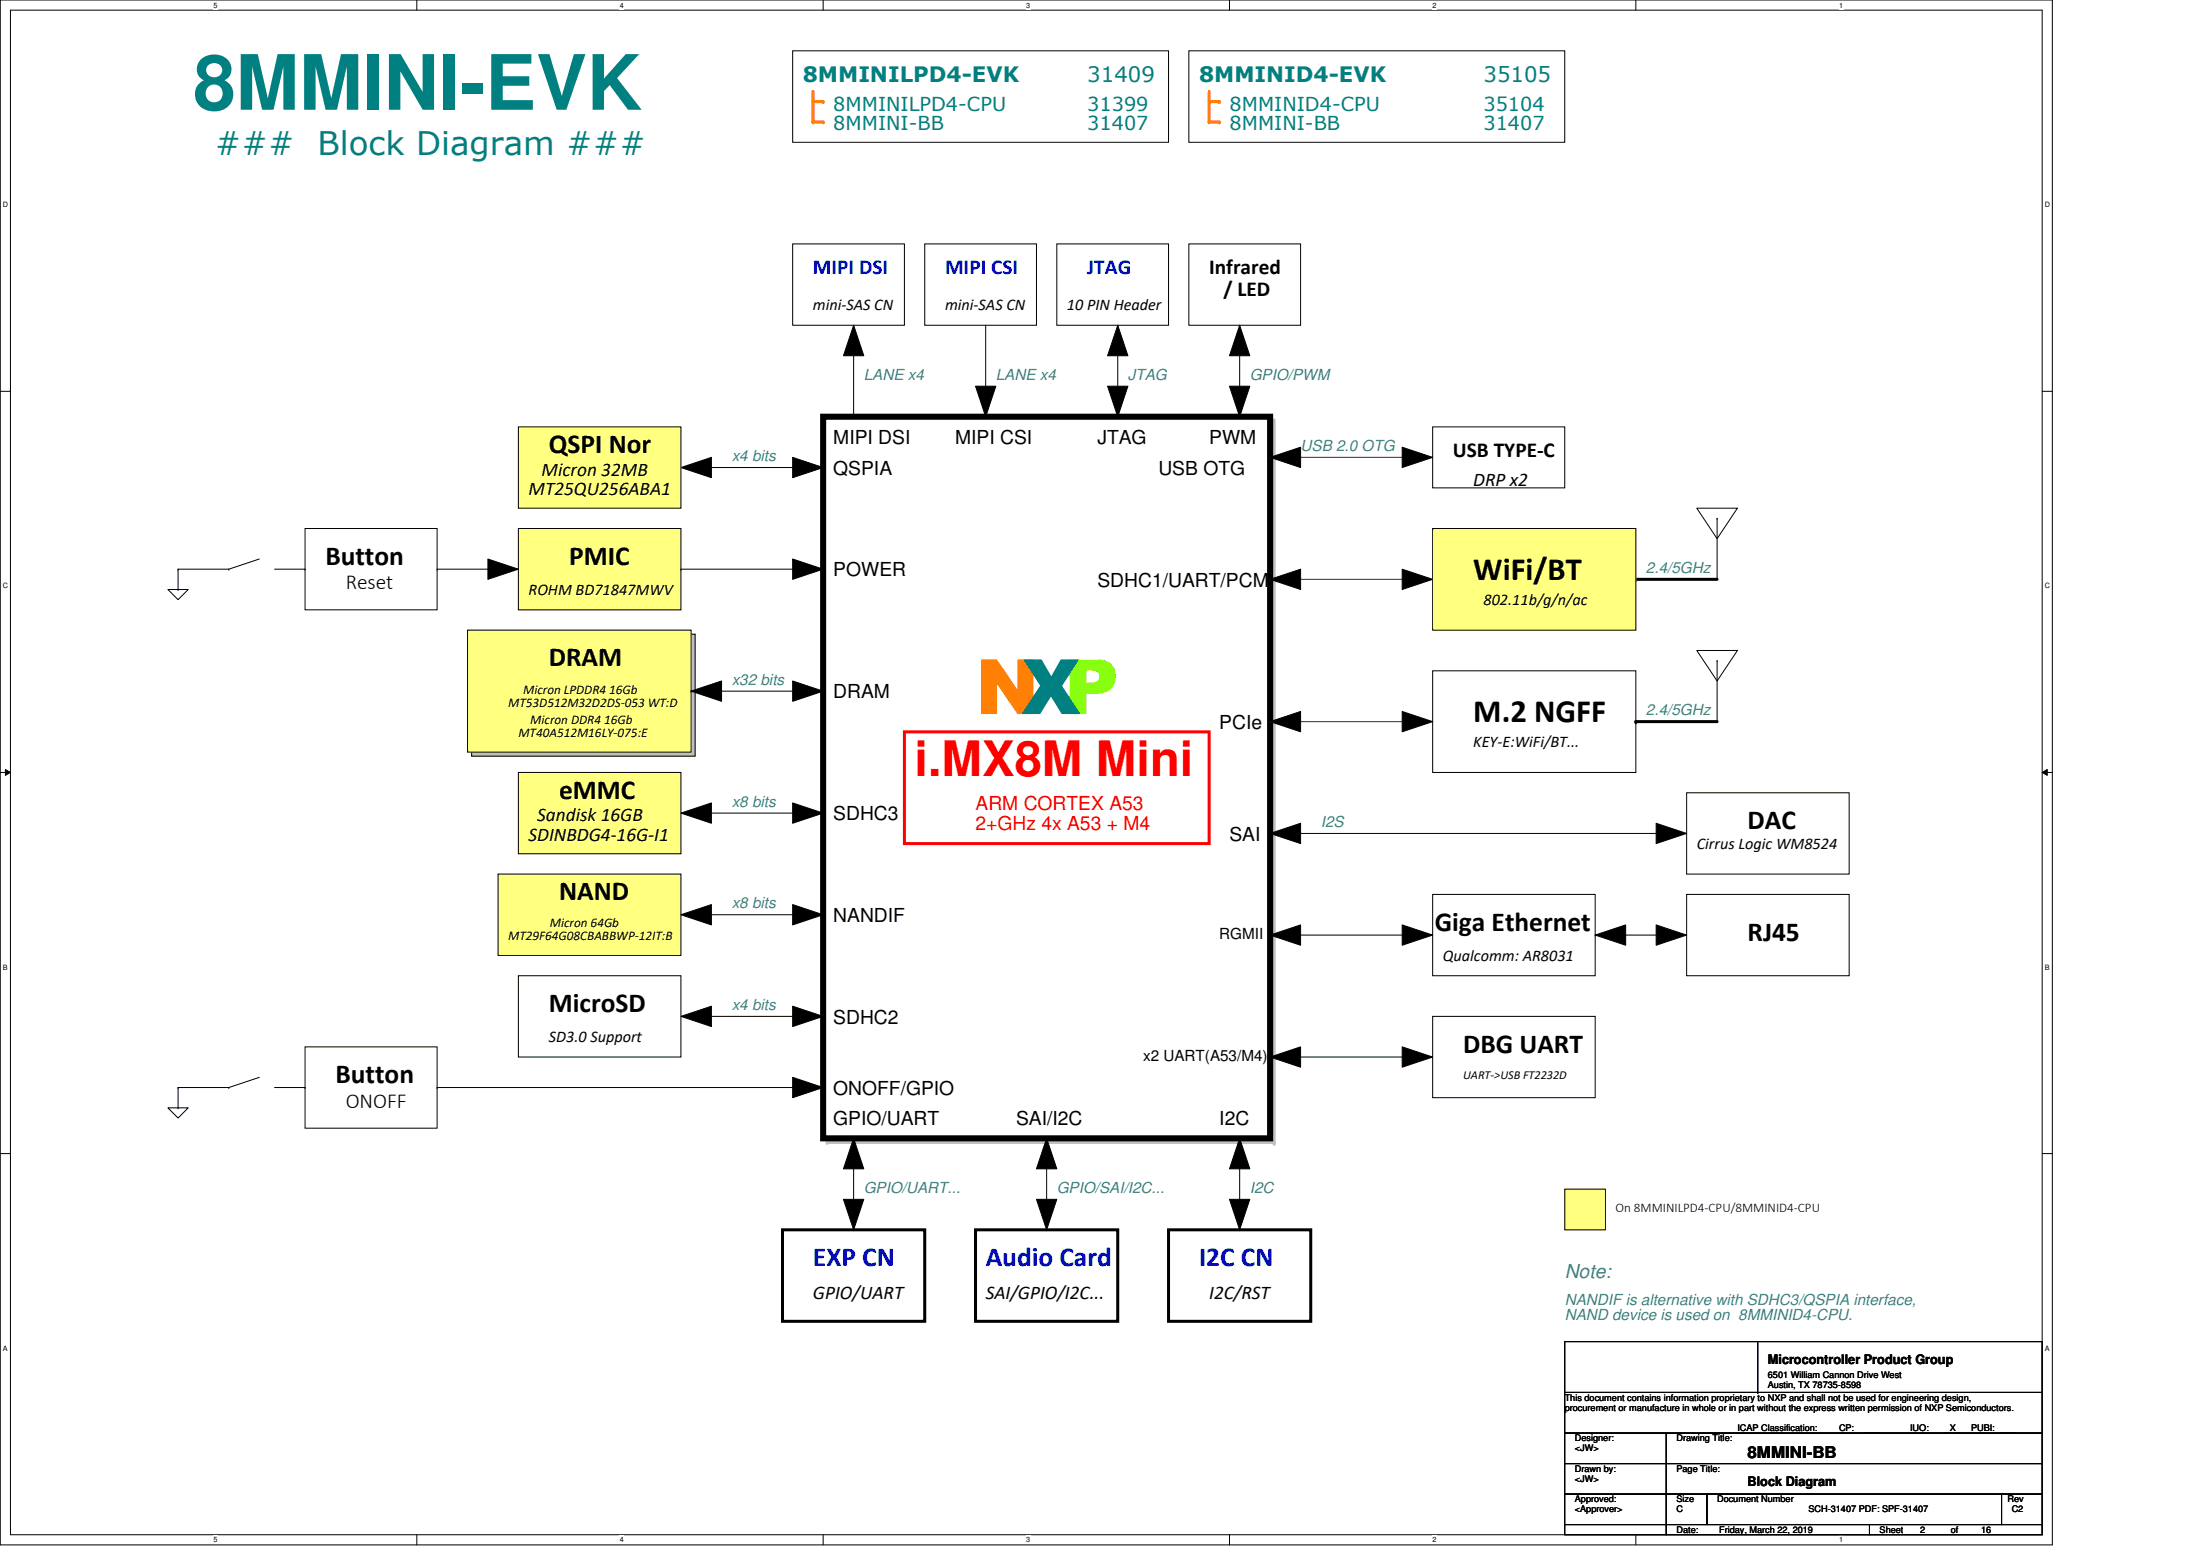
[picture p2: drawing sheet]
<svg xmlns="http://www.w3.org/2000/svg" width="297mm" height="210mm" viewBox="0 0 297 210" stroke-linecap="round" stroke-linejoin="round" font-family="sans-serif">
<path d="M0 0h277.1v208.5h-277.1zM1.4 1.4h274.3v205.7h-274.3z" fill="none" stroke="#000" stroke-width=".14"/>
<g fill="#fff">
<path d="M28.8 .1h.6v1.1h-.6z"/>
<path d="M28.8 207.3h.6v1.1h-.6z"/>
</g>
<path d="M56.3 0v1.4M56.3 207.1v1.4" fill="none" stroke="#000" stroke-width=".14"/>
<g fill="#fff">
<path d="M83.7 .1h.6v1.1h-.6z"/>
<path d="M83.7 207.3h.6v1.1h-.6z"/>
</g>
<path d="M111.1 0v1.4M111.1 207.1v1.4" fill="none" stroke="#000" stroke-width=".14"/>
<g fill="#fff">
<path d="M138.6 .1h.5v1.1h-.5z"/>
<path d="M138.6 207.3h.5v1.1h-.5z"/>
</g>
<path d="M166 0v1.4M166 207.1v1.4" fill="none" stroke="#000" stroke-width=".14"/>
<g fill="#fff">
<path d="M193.4 .1h.6v1.1h-.6z"/>
<path d="M193.4 207.3h.6v1.1h-.6z"/>
</g>
<path d="M220.9 0v1.4M220.9 207.1v1.4" fill="none" stroke="#000" stroke-width=".14"/>
<g fill="#fff">
<path d="M248.3 .1h.5v1.1h-.5z"/>
<path d="M248.3 207.3h.5v1.1h-.5z"/>
<path d="M.4 27.1h.7v1.1h-.7z"/>
<path d="M276.1 27.1h.7v1.1h-.7z"/>
<path d="M.4 78.5h.7v1.1h-.7z"/>
<path d="M276.1 78.5h.7v1.1h-.7z"/>
</g>
<path d="M0 52.8h1.4M275.7 52.8h1.4" fill="none" stroke="#000" stroke-width=".14"/>
<g fill="#fff">
<path d="M.4 130h.6v1.1h-.6z"/>
<path d="M276.1 130h.6v1.1h-.6z"/>
</g>
<path d="M0 104.2h1.4M.7 103.8l.7 .4-.7 .4zM275.7 104.2l.7-.4v.8zM275.7 104.2h1.4" fill="none" stroke="#000" stroke-width=".14"/>
<path d="M.7 103.8l.7 .4-.7 .4zM275.7 104.2l.7-.4v.8z" fill="#000"/>
<g fill="#fff">
<path d="M.4 181.4h.6v1.1h-.6z"/>
<path d="M276.1 181.4h.6v1.1h-.6z"/>
</g>
<path d="M0 155.7h1.4M275.7 155.7h1.4" fill="none" stroke="#000" stroke-width=".14"/>
<path d="M211.3 160.5h5.5v5.5h-5.5z" fill-rule="evenodd" fill="#ffff80"/>
<path d="M211.3 160.5h5.5v5.5h-5.5z" fill="none" stroke="#ffff80" stroke-width=".14"/>
<path d="M211.3 160.5h5.5v5.5h-5.5z" fill="none" stroke="#000" stroke-width=".14"/>
<path d="M172 56.6v97.7" fill="none" stroke="#c0c0c0" stroke-width=".41"/>
<circle cx="172" cy="154.3" r=".2" fill="#c0c0c0"/>
<path d="M111.7 154.2h60.3" fill="none" stroke="#c0c0c0" stroke-width=".41"/>
<circle cx="111.7" cy="154.2" r=".2" fill="#c0c0c0"/>
<path d="M111.1 56.2h60.4v97.4h-60.4z" fill="none" stroke="#ff8000" stroke-width=".14"/>
<path d="M111.1 56.2h60.4v97.4h-60.4z" fill="none" stroke="#000" stroke-width=".82"/>
<path d="M70 71.3h21.9v11h-21.9z" fill-rule="evenodd" fill="#ffff80"/>
<path d="M70 71.3h21.9v11h-21.9z" fill="none" stroke="#ffff80" stroke-width=".14"/>
<path d="M70 71.3h21.9v11h-21.9zM91.9 76.8h.1M91.9 76.8h19.2M107 75.4l4.1 1.4-4.1 1.4zM171.5 78.2l4.1-1.4v2.8zM189.3 76.8l4.1 1.4-4.1 1.4zM171.5 112.5l4.1-1.4v2.7zM174.2 112.5h.1M174.2 112.5h50.8M223.6 111.1l4.1 1.4-4.1 1.3zM227.7 107h22v11h-22z" fill="none" stroke="#000" stroke-width=".14"/>
<g fill="#000">
<path d="M107 75.4l4.1 1.4-4.1 1.4z" fill-rule="evenodd"/>
<path d="M171.5 78.2l4.1-1.4v2.8z" fill-rule="evenodd"/>
<path d="M189.3 76.8l4.1 1.4-4.1 1.4z" fill-rule="evenodd"/>
<path d="M171.5 112.5l4.1-1.4v2.7z" fill-rule="evenodd"/>
<path d="M223.6 111.1l4.1 1.4-4.1 1.3z" fill-rule="evenodd"/>
</g>
<path d="M171.5 78.2h.1M171.5 78.2h17.8" fill="none" stroke="#800000" stroke-width=".14"/>
<path d="M220.9 78.2h10.9" fill="none" stroke="#000" stroke-width=".41"/>
<circle cx="220.9" cy="78.2" r=".2" fill="#000"/>
<path d="M193.4 71.3h27.5v13.7h-27.5z" fill-rule="evenodd" fill="#ffff80"/>
<path d="M193.4 71.3h27.5v13.7h-27.5z" fill="none" stroke="#ffff80" stroke-width=".14"/>
<g fill="none" stroke="#000" stroke-width=".14">
<path d="M124.9 32.9h15v11h-15zM115.3 43.9l1.3 4.1h-2.7zM115.3 56.2h.1M115.3 43.9v12.3M131.7 52.1h2.8l-1.4 4.1zM133.1 56.2h.1M133.1 43.9v12.3M229.1 68.6h5.5l-2.8 4.1zM231.8 70h.1M231.8 70v8.2M171.5 97.4l4.1-1.4v2.8zM189.3 96l4.1 1.4-4.1 1.4z"/>
<path d="M193.4 90.5h27.5v13.7h-27.5zM229.1 87.8h5.5l-2.8 4.1zM231.8 89.2h.1M231.8 89.2v8.2"/>
</g>
<path d="M171.5 97.4h.1M171.5 97.4h17.8" fill="none" stroke="#800000" stroke-width=".14"/>
<g fill="#000">
<path d="M115.3 43.9l1.3 4.1h-2.7z" fill-rule="evenodd"/>
<path d="M131.7 52.1h2.8l-1.4 4.1z" fill-rule="evenodd"/>
<path d="M171.5 97.4l4.1-1.4v2.8z" fill-rule="evenodd"/>
<path d="M189.3 96l4.1 1.4-4.1 1.4z" fill-rule="evenodd"/>
</g>
<path d="M220.9 97.4h10.9" fill="none" stroke="#000" stroke-width=".41"/>
<circle cx="220.9" cy="97.4" r=".2" fill="#000"/>
<path d="M63.7 85.6h30.2v16.4h-30.2z" fill-rule="evenodd" fill="#c0c0c0"/>
<path d="M63.7 85.6h30.2v16.4h-30.2z" fill="none" stroke="#c0c0c0" stroke-width=".14"/>
<path d="M63.7 85.6h30.2v16.4h-30.2z" fill="none" stroke="#000" stroke-width=".14"/>
<path d="M63.1 85h30.2v16.5h-30.2z" fill-rule="evenodd" fill="#ffff80"/>
<path d="M63.1 85h30.2v16.5h-30.2z" fill="none" stroke="#ffff80" stroke-width=".14"/>
<path d="M63.1 85h30.2v16.5h-30.2zM93.3 93.3l4.1-1.4v2.7zM93.3 93.3h.1M93.3 93.3h17.8M107 91.9l4.1 1.4-4.1 1.3z" fill="none" stroke="#000" stroke-width=".14"/>
<g fill="#000">
<path d="M93.3 93.3l4.1-1.4v2.7z" fill-rule="evenodd"/>
<path d="M107 91.9l4.1 1.4-4.1 1.3z" fill-rule="evenodd"/>
</g>
<path d="M70 104.2h21.9v11h-21.9z" fill-rule="evenodd" fill="#ffff80"/>
<path d="M70 104.2h21.9v11h-21.9z" fill="none" stroke="#ffff80" stroke-width=".14"/>
<g fill="none" stroke="#000" stroke-width=".14">
<path d="M107 32.9h15.1v11h-15.1zM142.7 32.9h15.1v11h-15.1zM160.5 32.9h15.1v11h-15.1zM149.5 52.1h2.8l-1.4 4.1zM150.9 43.9l1.4 4.1h-2.8zM150.9 56.2h.1M150.9 43.9v12.3M166 52.1h2.7l-1.3 4.1zM167.4 43.9l1.3 4.1h-2.7zM167.4 56.2h.1M167.4 43.9v12.3M193.4 57.6h17.9v8.2h-17.9z"/>
<path d="M91.9 63.1l4.2-1.4v2.8zM93.3 63.1h.1M93.3 63.1h17.8M171.5 61.7l4.1-1.3v2.7zM189.3 60.4l4.1 1.3-4.1 1.4zM193.4 71.3h27.5v13.7h-27.5zM70 104.2h21.9v11h-21.9zM91.9 109.7l4.2-1.3v2.7zM93.3 109.7h.1M93.3 109.7h17.8M107 108.4l4.1 1.3-4.1 1.4zM70 131.7h21.9v10.9h-21.9z"/>
<path d="M91.9 137.2l4.2-1.4v2.7zM93.3 137.2h.1M93.3 137.2h17.8M107 135.8l4.1 1.4-4.1 1.3zM171.5 126.2l4.1-1.4v2.8zM174.2 126.2h.1M174.2 126.2h16.5M189.3 124.8l4.1 1.4-4.1 1.4zM193.4 137.2h22v10.9h-22zM22.7 149.5h2.7l-1.4 1.4zM24 146.8h.1M24 149.5h.1"/>
<path d="M24 146.8h6.9M24 146.8v2.7M30.9 146.8h.1M35 145.4l-4.1 1.4M37.1 146.8h4.1M41.2 146.8h.1M59 146.8h.1M59 146.8h50.8M107 145.4l4.1 1.4-4.1 1.3zM115.3 153.6l1.3 4.1h-2.7zM115.3 153.6v12.4M141.3 153.6l1.4 4.1h-2.8z"/>
<path d="M141.3 153.6v12.4M167.4 153.6l1.3 4.1h-2.7zM167.4 153.6v12.4M171.5 142.6l4.1-1.3v2.7zM171.5 142.6h.1M171.5 142.6h17.8M189.3 141.3l4.1 1.3-4.1 1.4zM113.9 161.8h2.7l-1.3 4.2zM115.3 166h.1M139.9 161.8h2.8l-1.4 4.2zM141.3 166h.1M166 161.8h2.7l-1.3 4.2z"/>
<path d="M167.4 166h.1"/>
</g>
<g fill="#000">
<path d="M150.9 43.9l1.4 4.1h-2.8z" fill-rule="evenodd"/>
<path d="M149.5 52.1h2.8l-1.4 4.1z" fill-rule="evenodd"/>
<path d="M167.4 43.9l1.3 4.1h-2.7z" fill-rule="evenodd"/>
<path d="M166 52.1h2.7l-1.3 4.1z" fill-rule="evenodd"/>
<path d="M91.9 63.1l4.2-1.4v2.8z" fill-rule="evenodd"/>
<path d="M171.5 61.7l4.1-1.3v2.7z" fill-rule="evenodd"/>
<path d="M189.3 60.4l4.1 1.3-4.1 1.4z" fill-rule="evenodd"/>
<path d="M91.9 109.7l4.2-1.3v2.7z" fill-rule="evenodd"/>
<path d="M107 108.4l4.1 1.3-4.1 1.4z" fill-rule="evenodd"/>
<path d="M91.9 137.2l4.2-1.4v2.7z" fill-rule="evenodd"/>
<path d="M107 135.8l4.1 1.4-4.1 1.3z" fill-rule="evenodd"/>
<path d="M171.5 126.2l4.1-1.4v2.8z" fill-rule="evenodd"/>
<path d="M189.3 124.8l4.1 1.4-4.1 1.4z" fill-rule="evenodd"/>
<path d="M107 145.4l4.1 1.4-4.1 1.3z" fill-rule="evenodd"/>
<path d="M115.3 153.6l1.3 4.1h-2.7z" fill-rule="evenodd"/>
<path d="M141.3 153.6l1.4 4.1h-2.8z" fill-rule="evenodd"/>
<path d="M167.4 153.6l1.3 4.1h-2.7z" fill-rule="evenodd"/>
<path d="M171.5 142.6l4.1-1.3v2.7z" fill-rule="evenodd"/>
<path d="M189.3 141.3l4.1 1.3-4.1 1.4z" fill-rule="evenodd"/>
<path d="M113.9 161.8h2.7l-1.3 4.2z" fill-rule="evenodd"/>
<path d="M139.9 161.8h2.8l-1.4 4.2z" fill-rule="evenodd"/>
<path d="M166 161.8h2.7l-1.3 4.2z" fill-rule="evenodd"/>
</g>
<path d="M105.7 166h19.2v12.3h-19.2zM131.7 166h19.2v12.3h-19.2zM157.8 166h19.2v12.3h-19.2z" fill="none" stroke="#000" stroke-width=".41"/>
<path d="M122.1 98.8h41.2v15h-41.2z" fill="none" stroke="#f00" stroke-width=".41"/>
<path d="M171.5 61.7h.1M171.5 61.7h17.8" fill="none" stroke="#800000" stroke-width=".14"/>
<path d="M70 57.6h21.9v11h-21.9z" fill-rule="evenodd" fill="#ffff80"/>
<path d="M70 57.6h21.9v11h-21.9z" fill="none" stroke="#ffff80" stroke-width=".14"/>
<g fill="#000">
<path d="M65.9 75.4l4.1 1.4-4.1 1.4z" fill-rule="evenodd"/>
<path d="M107 61.7l4.1 1.4-4.1 1.4z" fill-rule="evenodd"/>
<path d="M215.4 126.2l4.1-1.4v2.8z" fill-rule="evenodd"/>
<path d="M223.6 124.8l4.1 1.4-4.1 1.4z" fill-rule="evenodd"/>
</g>
<g fill="none" stroke="#000" stroke-width=".14">
<path d="M70 57.6h21.9v11h-21.9zM22.7 79.6h2.7l-1.4 1.3zM24 76.8h.1M24 79.6h.1M24 76.8h6.9M24 76.8v2.8M30.9 76.8h.1M35 75.4l-4.1 1.4M37.1 76.8h4.1M41.2 71.3h17.8v11h-17.8zM41.2 76.8h.1M59 76.8h.1"/>
<path d="M59 76.8h11M65.9 75.4l4.1 1.4-4.1 1.4zM107 61.7l4.1 1.4-4.1 1.4zM193.4 120.7h22v11h-22zM215.4 126.2l4.1-1.4v2.8zM215.4 126.2h.1M215.4 126.2h9.6M223.6 124.8l4.1 1.4-4.1 1.4zM227.7 120.7h22v11h-22zM41.2 141.3h17.8v10.9h-17.8z"/>
</g>
<path d="M67.2 118h24.7v10.9h-24.7z" fill-rule="evenodd" fill="#ffff80"/>
<path d="M67.2 118h24.7v10.9h-24.7z" fill="none" stroke="#ffff80" stroke-width=".14"/>
<path d="M107 6.9h50.8v12.3h-50.8zM67.2 118h24.7v10.9h-24.7zM91.9 123.4l4.2-1.3v2.7zM93.3 123.4h.1M93.3 123.4h17.8M107 122.1l4.1 1.3-4.1 1.4z" fill="none" stroke="#000" stroke-width=".14"/>
<g fill="#000">
<path d="M91.9 123.4l4.2-1.3v2.7z" fill-rule="evenodd"/>
<path d="M107 122.1l4.1 1.3-4.1 1.4z" fill-rule="evenodd"/>
</g>
<path d="M109.8 12.3v4.2" fill="none" stroke="#ff8000" stroke-width=".41"/>
<circle cx="109.8" cy="16.5" r=".2" fill="#ff8000"/>
<path d="M109.8 13.7h1.3" fill="none" stroke="#ff8000" stroke-width=".41"/>
<circle cx="111.1" cy="13.7" r=".2" fill="#ff8000"/>
<path d="M109.8 16.5h1.3" fill="none" stroke="#ff8000" stroke-width=".41"/>
<circle cx="111.1" cy="16.5" r=".2" fill="#ff8000"/>
<path d="M163.3 12.3v4.2" fill="none" stroke="#ff8000" stroke-width=".41"/>
<circle cx="163.3" cy="16.5" r=".2" fill="#ff8000"/>
<path d="M163.3 13.7h1.3" fill="none" stroke="#ff8000" stroke-width=".41"/>
<circle cx="164.6" cy="13.7" r=".2" fill="#ff8000"/>
<path d="M163.3 16.5h1.3" fill="none" stroke="#ff8000" stroke-width=".41"/>
<circle cx="164.6" cy="16.5" r=".2" fill="#ff8000"/>
<g fill="none" stroke="#000" stroke-width=".14">
<path d="M160.5 6.9h50.8v12.3h-50.8zM211.3 193.4h13.7v4.1h-13.7zM211.3 197.5h13.7v4.1h-13.7zM211.3 187.9h64.4v5.5h-64.4zM211.3 181.1h64.4v6.8h-64.4zM225 193.4h50.7v4.1h-50.7zM225 197.5h50.7v4.1h-50.7zM237.3 187.9h.1M237.3 181.1v6.8M211.3 201.6h13.7v4.1h-13.7zM211.3 205.7h13.7v1.4h-13.7zM225 201.6h5.5v4.1h-5.5z"/>
<path d="M225 205.7h27.4v1.4h-27.4zM230.5 201.6h39.7v4.1h-39.7zM252.4 205.7h23.3v1.4h-23.3zM270.2 201.6h5.5v4.1h-5.5z"/>
</g>
<text font-size="10.3" fill="#008080" x="26.1" y="14.8">8MMINI-EVK</text>
<text font-size="10.3" fill="#ff8000" x="131.7" y="96.4">NXP</text>
<text font-size="6.6" fill="#f00" x="123.5" y="104.7">i.MX8M Mini</text>
<g font-size="4.4" fill="#008080">
<text x="29" y="20.9">###</text>
<text x="42.9" y="20.9">Block Diagram ###</text>
</g>
<g font-size="4.4">
<text x="198.9" y="78.2">WiFi/BT</text>
<text x="198.9" y="97.4">M.2 NGFF</text>
</g>
<g font-size="3.7">
<text x="74.1" y="61.1">QSPI Nor</text>
<text x="43.9" y="76.2">Button</text>
<text x="76.8" y="76.2">PMIC</text>
<text x="74.1" y="89.9">DRAM</text>
<text x="75.5" y="107.8">eMMC</text>
<text x="236" y="111.9">DAC</text>
<text x="75.5" y="121.5">NAND</text>
<text x="193.7" y="125.6">Giga Ethernet</text>
<text x="236" y="127">RJ45</text>
<text x="74.1" y="136.6">MicroSD</text>
<text x="197.5" y="142.1">DBG UART</text>
<text x="45.3" y="146.2">Button</text>
</g>
<g font-size="3.7" fill="#00f">
<text x="109.8" y="170.9">EXP CN</text>
<text x="133.1" y="170.9">Audio Card</text>
<text x="161.9" y="170.9">I2C CN</text>
</g>
<g font-size="2.9" fill="#008080">
<text x="108.4" y="11.1">8MMINILPD4-EVK</text>
<text x="146.8" y="11.1">31409</text>
<text x="161.9" y="11.1">8MMINID4-EVK</text>
<text x="200.3" y="11.1">35105</text>
</g>
<g font-size="2.9" fill="#00f">
<text x="109.8" y="37">MIPI DSI</text>
<text x="127.6" y="37">MIPI CSI</text>
<text x="146.8" y="37">JTAG</text>
</g>
<g font-size="2.9">
<text x="163.3" y="37">Infrared</text>
<text x="165.2" y="39.9">/ LED</text>
<text x="196.2" y="61.7">USB TYPE-C</text>
<text x="46.7" y="79.5">Reset</text>
<text x="46.7" y="149.5">ONOFF</text>
</g>
<g font-size="2.6" fill="#008080">
<text x="112.5" y="15">8MMINILPD4-CPU</text>
<text x="112.5" y="17.6">8MMINI-BB</text>
<text x="146.8" y="15">31399</text>
<text x="146.8" y="17.6">31407</text>
<text x="166" y="15">8MMINID4-CPU</text>
<text x="166" y="17.6">8MMINI-BB</text>
<text x="200.3" y="15">35104</text>
<text x="200.3" y="17.6">31407</text>
</g>
<g font-size="2.6">
<text x="112.5" y="60">MIPI DSI</text>
<text x="129" y="60">MIPI CSI</text>
<text x="148.2" y="60">JTAG</text>
<text x="163.3" y="60">PWM</text>
<text x="73.1" y="64.2">Micron 32MB</text>
<text x="112.5" y="64.1">QSPIA</text>
<text x="156.4" y="64.1">USB OTG</text>
<text x="198.9" y="65.6">DRP x2</text>
<text x="71.4" y="66.8">MT25QU256ABA1</text>
<text x="112.5" y="77.8">POWER</text>
<text x="148.2" y="79.2">SDHC1/UART/PCM</text>
<text x="112.5" y="94.3">DRAM</text>
<text x="164.6" y="98.4">PCIe</text>
<text x="71.4" y="113.4">SDINBDG4-16G-I1</text>
<text x="72.5" y="110.8">Sandisk 16GB</text>
<text x="112.5" y="110.7">SDHC3</text>
<text x="166" y="113.5">SAI</text>
<text x="112.5" y="124.4">NANDIF</text>
<text x="112.5" y="138.1">SDHC2</text>
<text x="112.5" y="147.7">ONOFF/GPIO</text>
<text x="112.5" y="151.9">GPIO/UART</text>
<text x="137.2" y="151.9">SAI/I2C</text>
<text x="164.6" y="151.9">I2C</text>
<text x="109.8" y="175.3">GPIO/UART</text>
<text x="133.1" y="175.3">SAI/GPIO/I2C...</text>
<text x="163.3" y="175.3">I2C/RST</text>
</g>
<g font-size="2.6" fill="#f00">
<text x="131.7" y="109.3">ARM CORTEX A53</text>
<text x="131.7" y="112">2+GHz 4x A53 + M4</text>
</g>
<text font-size="2.6" fill="#408080" x="211.3" y="172.4">Note:</text>
<g font-size="2.2">
<text x="109.8" y="41.9">mini-SAS CN</text>
<text x="127.6" y="41.9">mini-SAS CN</text>
<text x="144.1" y="41.9">10 PIN Header</text>
<text x="71.4" y="80.3">ROHM BD71847MWV</text>
<text x="200.3" y="81.6">802.11b/g/n/ac</text>
<text x="198.9" y="100.8">KEY-E:WiFi/BT...</text>
<text x="229.1" y="114.6">Cirrus Logic WM8524</text>
<text x="194.8" y="129.6">Qualcomm: AR8031</text>
<text x="74.1" y="140.6">SD3.0 Support</text>
<text x="236" y="196.7">8MMINI-BB</text>
</g>
<g font-size="2.1" fill="#408080">
<text x="116.6" y="51.2">LANE x4</text>
<text x="134.5" y="51.2">LANE x4</text>
<text x="152.3" y="51.2">JTAG</text>
<text x="168.7" y="51.2">GPIO/PWM</text>
<text x="98.8" y="62.2">x4 bits</text>
<text x="175.6" y="60.8">USB 2.0 OTG</text>
<text x="222.2" y="77.3">2.4/5GHz</text>
<text x="98.8" y="92.4">x32 bits</text>
<text x="222.2" y="96.5">2.4/5GHz</text>
<text x="98.8" y="108.8">x8 bits</text>
<text x="178.3" y="111.6">I2S</text>
<text x="98.8" y="122.6">x8 bits</text>
<text x="98.8" y="136.3">x4 bits</text>
<text x="116.6" y="161">GPIO/UART...</text>
<text x="142.7" y="161">GPIO/SAI/I2C...</text>
<text x="168.7" y="161">I2C</text>
<text x="211.3" y="176.1">NANDIF is alternative with SDHC3/QSPIA interface,</text>
<text x="211.3" y="178.2">NAND device is used on 8MMINID4-CPU.</text>
</g>
<g font-size="2.1">
<text x="164.6" y="126.7">RGMII</text>
<text x="154.3" y="143.1">x2 UART(A53/M4)</text>
</g>
<g font-size="1.8">
<text x="68.6" y="95.4">MT53D512M32D2DS-053 WT:D</text>
<text x="70.6" y="93.6">Micron LPDDR4 16Gb</text>
<text x="70" y="99.5">MT40A512M16LY-075:E</text>
<text x="71.6" y="97.7">Micron DDR4 16Gb</text>
<text x="74.2" y="125.1">Micron 64Gb</text>
<text x="68.6" y="126.9">MT29F64G08CBABBWP-12IT:B</text>
<text x="218.1" y="163.5">On 8MMINILPD4-CPU/8MMINID4-CPU</text>
<text x="238.7" y="184">Microcontroller Product Group</text>
<text x="236" y="200.5">Block Diagram</text>
</g>
<text font-size="1.6" x="197.5" y="145.6">UART-&gt;USB FT2232D</text>
<g font-size="1.2">
<text x="238.7" y="186">6501 William Cannon Drive West</text>
<text x="211.3" y="189">This document contains information proprietary to NXP and shall not be used for engineering design,</text>
<text x="211.3" y="190.4">procurement or manufacture in whole or in part without the express written permission of NXP Semiconductors.</text>
<text x="238.7" y="187.3">Austin, TX 78735-8598</text>
<text x="212.6" y="194.5">Designer:</text>
<text x="212.6" y="195.9">&lt;JW&gt;</text>
<text x="226.4" y="194.5">Drawing Title:</text>
<text x="234.6" y="193.1">ICAP Classification:</text>
<text x="248.3" y="193.1">CP:</text>
<text x="251.7" y="193.1">___</text>
<text x="257.9" y="193.1">IUO:</text>
<text x="262.6" y="193.1">_X_</text>
<text x="266.1" y="193.1">PUBI:</text>
<text x="270.2" y="193.1">___</text>
<text x="212.6" y="198.6">Drawn by:</text>
<text x="212.6" y="202.7">Approved:</text>
<text x="212.6" y="200">&lt;JW&gt;</text>
<text x="226.4" y="198.6">Page Title:</text>
<text x="226.4" y="202.7">Size</text>
<text x="231.8" y="202.7">Document Number</text>
<text x="271.1" y="202.7">Rev</text>
<text x="212.6" y="204.1">&lt;Approver&gt;</text>
<text x="226.4" y="206.8">Date:</text>
<text x="226.4" y="204.1">C</text>
<text x="232.1" y="206.8">Friday, March 22, 2019</text>
<text x="244.2" y="204.1">SCH-31407 PDF: SPF-31407</text>
<text x="253.8" y="206.8">Sheet</text>
<text x="259.3" y="206.8">2</text>
<text x="263.4" y="206.8">of</text>
<text x="267.5" y="206.8">16</text>
<text x="271.6" y="204.1">C2</text>
</g>
<g font-size="1">
<text x="28.8" y="1">5</text>
<text x="83.7" y="1">4</text>
<text x="138.6" y="1">3</text>
<text x="193.4" y="1">2</text>
<text x="248.3" y="1">1</text>
<text x=".4" y="28">D</text>
<text x="276.1" y="28">D</text>
<text x=".4" y="79.4">C</text>
<text x="276.1" y="79.4">C</text>
<text x=".4" y="130.8">B</text>
<text x="276.1" y="130.8">B</text>
<text x=".4" y="182.3">A</text>
<text x="276.1" y="182.3">A</text>
<text x="28.8" y="208.1">5</text>
<text x="83.7" y="208.1">4</text>
<text x="138.6" y="208.1">3</text>
<text x="193.4" y="208.1">2</text>
<text x="248.3" y="208.1">1</text>
</g>
</svg>
